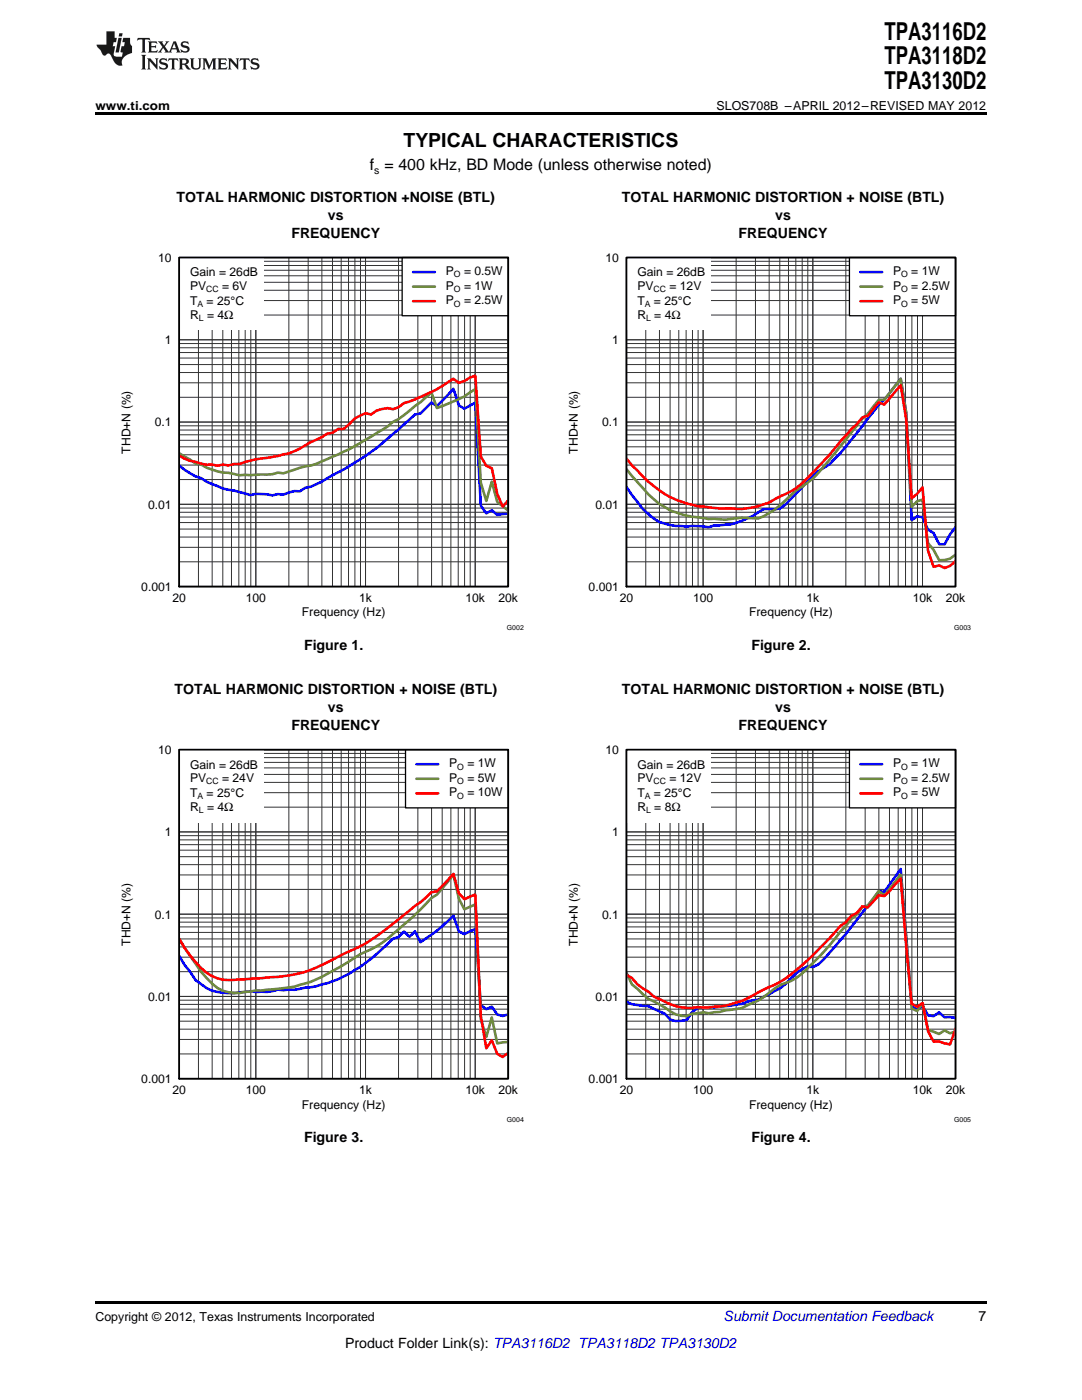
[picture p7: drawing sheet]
<svg xmlns="http://www.w3.org/2000/svg" width="216mm" height="279mm" viewBox="0 0 216 279" stroke-linecap="round" stroke-linejoin="round" font-family="sans-serif">
<g fill="#231f20">
<path d="M27.5 7.6l-.1 .5 .4-.2h.6v.1v2.1l-.2 .4h1l-.3-.4v-2.1l.1-.1h.5l.5 .2-.2-.5zM29.5 8.3l.2 .3v1.5l-.2 .4h1.8l.2-.6a1.04 1.04 0 0 1-1.3 .2v-.7h.6l.3 .2v-.6l-.3 .2h-.6v-.6l.8-.1 .4 .3-.2-.5zM31.5 8.3l.9 1.1-.9 1.1h.8l-.2-.2 .5-.7 .4 .7-.2 .2h1.5l-.1-.2 .1-.4h.9l.1 .4-.2 .2h1l-.3-.3-.7-1.9h-.5l-.9 2-.8-1 .9-1h-.8l.1 .3-.3 .5-.4-.6 .2-.2zM34.7 8.6l.4 1h-.7zM36.3 8.4a.63 .63 0 0 0-.2 .7 .63 .63 0 0 0 .6 .4l.6 .2 .1 .2a.75 .75 0 0 1-.7 .4 .75 .75 0 0 1-.6-.5l.1 .7 .1-.1a1.11 1.11 0 0 0 1.5-.6 1.13 1.13 0 0 0-1.2-.8l-.1-.4a1.04 1.04 0 0 1 1.2 .2l-.2-.5-.1 .1-.5-.2zM28.2 10.9l.2 .4v2.2l-.2 .4h1l-.3-.4v-2.2l.3-.4zM29.3 11.6l.3 .4v1.5l-.3 .4h.8l-.2-.4v-1.3l1.5 1.7v-1.9l.2-.4h-.7l.2 .4v.9l-1.1-1.3zM32 11.8a.62 .62 0 0 0-.2 .7 .62 .62 0 0 0 .6 .4l.6 .1 .1 .3a.76 .76 0 0 1-.7 .3 .76 .76 0 0 1-.6-.4l.1 .7 .1-.1a1.11 1.11 0 0 0 1.5-.6 1.13 1.13 0 0 0-1.2-.8l-.1-.4a1.04 1.04 0 0 1 1.2 .2l-.2-.6-.1 .1-.5-.1zM33.7 11.6l-.2 .6a.61 .61 0 0 1 .8-.3v1.6l-.2 .4h.9l-.2-.4v-1.6a.63 .63 0 0 1 .8 .3l-.2-.6zM35.6 11.6l.3 .4v1.5l-.3 .4h1l-.2-.2v-.8l.5 .2a.76 .76 0 0 0 1.2 .7l-1-1a.58 .58 0 0 0 .6-.5 .58 .58 0 0 0-.5-.6zM36.4 11.9h.1a.45 .45 0 0 1 .5 .1 .45 .45 0 0 1 .1 .5l-.7 .2zM37.9 11.6l.2 .2a2.17 2.17 0 0 0 .3 1.9 .99 .99 0 0 0 1.6-.6v-1.1l.2-.4h-.7l.2 .2a1.92 1.92 0 0 1-.2 1.8 .6 .6 0 0 1-.9-.5v-1.1l.2-.4zM40.4 11.6l.2 .4v1.5l-.2 .4h.7l-.2-.4v-1.4l.8 1.8 .8-1.8v1.4l-.2 .4h.9l-.2-.4v-1.5l.2-.4h-.8l-.6 1.5-.6-1.5zM43.4 11.6l.2 .4v1.5l-.2 .4h1.8l.2-.6a1.04 1.04 0 0 1-1.3 .1v-.6h.5l.4 .2v-.6l-.4 .2h-.5v-.7h.8l.3 .3-.1-.6zM45.5 11.6l.2 .4v1.5l-.2 .4h.7l-.2-.4v-1.3l1.5 1.7v-1.9l.2-.4h-.7l.2 .4v.9l-1.1-1.3zM47.9 11.6l-.1 .6a.61 .61 0 0 1 .8-.3v1.6l-.3 .4h1l-.3-.4 .1-1.6a.63 .63 0 0 1 .7 .3l-.1-.6zM50.2 11.8a.62 .62 0 0 0-.2 .7 .62 .62 0 0 0 .6 .4l.6 .1 .2 .3a.76 .76 0 0 1-.8 .3 .76 .76 0 0 1-.6-.4l.1 .7 .2-.1a1.11 1.11 0 0 0 1.5-.6 1.13 1.13 0 0 0-1.3-.8l-.1-.4a1.04 1.04 0 0 1 1.2 .2l-.1-.6-.2 .1-.5-.1z"/>
<path d="M21.2 6.3v2.6h-1.9l.1 .4 .7 .9a.91 .91 0 0 0 1 .8 .56 .56 0 0 1 .5-.3 .56 .56 0 0 1 .5 .3l.4 .8a1.53 1.53 0 0 0 1.9 1.2 1.54 1.54 0 0 1 1-2.1l.9-.3v-1.4a1.52 1.52 0 0 1-.3-1.6h-1.4l-.2 .8h.5l-.2 .8h-.4l-.2 1v.2l.4 .1-.2 .8a1.93 1.93 0 0 1-1.6-.3l.3-1.8h-.5l.2-.8h.4l.2-.8h-.4v-1.3zM23.6 7.6l-.6 2.9h.7l.6-2.9zM23.8 6.6l-.1 .7h.6l.2-.7z"/>
</g>
<path d="M35.7 51.4h65.7v65.7h-65.7z" fill="none" stroke="#000" stroke-width=".26"/>
<g fill="none" stroke="#333" stroke-width=".2">
<path d="M35.7 51.4h65.7v65.7h-65.7zM35.7 60h65.7M35.7 57.9h65.7M35.7 56.3h65.7M35.7 55h65.7M35.7 53.9h65.7M35.7 53h65.7M35.7 52.1h65.7M39.6 51.4v65.7M42.3 51.4v65.7M44.5 51.4v65.7M46.2 51.4v65.7"/>
<path d="M47.7 51.4v65.7M48.9 51.4v65.7M50 51.4v65.7M51 51.4v65.7M57.6 51.4v65.7M61.5 51.4v65.7M64.2 51.4v65.7M66.3 51.4v65.7M68.1 51.4v65.7M69.5 51.4v65.7M70.8 51.4v65.7M71.9 51.4v65.7"/>
<path d="M72.9 51.4v65.7M79.5 51.4v65.7M83.4 51.4v65.7M86.1 51.4v65.7M88.2 51.4v65.7M90 51.4v65.7M91.4 51.4v65.7M92.7 51.4v65.7M93.8 51.4v65.7M94.8 51.4v65.7M35.7 79.3h65.7M35.7 76.4h65.7"/>
<path d="M35.7 74.3h65.7M35.7 72.8h65.7M35.7 71.5h65.7M35.7 70.4h65.7M35.7 69.4h65.7M35.7 68.6h65.7M35.7 67.8h65.7M35.7 62.9h65.7M35.7 95.7h65.7M35.7 92.8h65.7M35.7 90.8h65.7M35.7 89.2h65.7"/>
<path d="M35.7 87.9h65.7M35.7 86.8h65.7M35.7 85.8h65.7M35.7 85h65.7M35.7 84.2h65.7M35.7 112.1h65.7M35.7 109.2h65.7M35.7 107.2h65.7M35.7 105.6h65.7M35.7 104.3h65.7M35.7 103.2h65.7M35.7 102.2h65.7"/>
<path d="M35.7 101.4h65.7M35.7 100.6h65.7"/>
</g>
<path d="M35.7 92.9a13 13 0 0 0 4.4 2.5l1.1 .7 3.3 1.4 2.2 .4 3.3 .9a9.9 9.9 0 0 1 4.4 .1l1-.3 1.1 .1 2.2-.7 1.1 .1 1.1-.8a15.5 15.5 0 0 0 5.5-2.5 55.2 55.2 0 0 0 14.2-10.1l2.2-2 1.1-.2 2.2-2.2 1.1 .7 3.3-3.4 1.1 3.3 1.1 .7 2.1-1.2 1.1 20.5 1.1 1.5 1.1-.6 1.1 1 2.2-.3" fill="none" stroke="#00f" stroke-width=".52"/>
<path d="M35.7 90.4l3.3 2.1 1.1 .2a11.8 11.8 0 0 0 5.5 1.7l2.2 .5 3.3-.2a13.3 13.3 0 0 0 4.3-.4l1.1 .2 3.3-1.1a19.2 19.2 0 0 0 6.6-2.3 72.6 72.6 0 0 0 10.9-6l1.1-.9a18.9 18.9 0 0 0 4.4-3.2l1.1-.7 2.2-2 1.1 3.1 2.2-.8a22.7 22.7 0 0 0 5.4-2.9l1.1 18.6 1.1 3.7 1.1-3.9 1.1 4.1 2.2 1.7" fill="none" stroke="#6e8b3d" stroke-width=".52"/>
<path d="M35.7 90.9l2.2 1.1 3.3 .8 1.1-.1 1.1 .2 1.1-.2 1.1 .2 1.1-.3h1.1l3.3-.9 4.3-.7 1.1-.3a13.5 13.5 0 0 0 5.5-2.5l2.2-.9 1.1-.8 1.1-.1 1.1-.8h1.1l2.2-2.1 1.1-.6 1.1-.4 1.1 .2a4.9 4.9 0 0 1 4.3-1l1.1-.4 1.1-.9a38.4 38.4 0 0 0 9.9-4.8l1.1 .8 3.2-1.4 1.1 16.1 1.1 1.9 1.1 .4 1.1 5.1 1.1 2.6 1.1-1.2" fill="none" stroke="#f00" stroke-width=".52"/>
<path d="M80.2 51.4h21.2v11.6h-21.2z" fill="#fff"/>
<path d="M80.2 51.4h21.2v11.6h-21.2z" fill="none" stroke="#000" stroke-width=".26"/>
<path d="M82.4 54.3h4.4" fill="none" stroke="#00f" stroke-width=".52"/>
<path d="M82.4 57.2h4.4" fill="none" stroke="#6e8b3d" stroke-width=".52"/>
<path d="M82.4 60.1h4.4" fill="none" stroke="#f00" stroke-width=".52"/>
<path d="M35.7 51.4h16.8v14.5h-16.8z" fill="#fff"/>
<path d="M35.7 51.4h65.7v65.7h-65.7z" fill="none" stroke="#000" stroke-width=".35"/>
<path d="M125 51.4h65.7v65.7h-65.7z" fill="none" stroke="#000" stroke-width=".26"/>
<g fill="none" stroke="#333" stroke-width=".2">
<path d="M125 51.4h65.7v65.7h-65.7zM125 60h65.7M125 57.9h65.7M125 56.3h65.7M125 55h65.7M125 53.9h65.7M125 53h65.7M125 52.1h65.7M128.9 51.4v65.7M131.6 51.4v65.7M133.7 51.4v65.7M135.4 51.4v65.7"/>
<path d="M136.9 51.4v65.7M138.2 51.4v65.7M139.3 51.4v65.7M140.3 51.4v65.7M146.9 51.4v65.7M150.7 51.4v65.7M153.5 51.4v65.7M155.6 51.4v65.7M157.3 51.4v65.7M158.8 51.4v65.7M160.1 51.4v65.7M161.2 51.4v65.7"/>
<path d="M162.2 51.4v65.7M168.8 51.4v65.7M172.6 51.4v65.7M175.4 51.4v65.7M177.5 51.4v65.7M179.2 51.4v65.7M180.7 51.4v65.7M182 51.4v65.7M183.1 51.4v65.7M184.1 51.4v65.7M125 79.3h65.7M125 76.4h65.7"/>
<path d="M125 74.3h65.7M125 72.8h65.7M125 71.5h65.7M125 70.4h65.7M125 69.4h65.7M125 68.6h65.7M125 67.8h65.7M125 62.9h65.7M125 95.7h65.7M125 92.8h65.7M125 90.8h65.7M125 89.2h65.7"/>
<path d="M125 87.9h65.7M125 86.8h65.7M125 85.8h65.7M125 85h65.7M125 84.2h65.7M125 112.1h65.7M125 109.2h65.7M125 107.2h65.7M125 105.6h65.7M125 104.3h65.7M125 103.2h65.7M125 102.2h65.7"/>
<path d="M125 101.4h65.7M125 100.6h65.7"/>
</g>
<path d="M125 97.2l2.2 3a9.9 9.9 0 0 0 7.7 4.8l2.1 .1 1.1-.2 3.3 .3 1.1-.3a14.2 14.2 0 0 0 8.8-2.6l1.1-.7 2.2 .1 1.1-.2 1-.8 3.3-3.4a15.4 15.4 0 0 1 5.5-4.6l1.1-1.2a147 147 0 0 0 8.7-10.7l1.1-1 3.3-4.2 1.1 6.8 1.1 21.4 1.1-.7 1.1 .1 1.1 2.5 1.1 .7 1.1 2.2h1.1l1.1-1.9 1.1-1.5" fill="none" stroke="#00f" stroke-width=".52"/>
<path d="M125 93.6l2.2 2.6a20.9 20.9 0 0 0 6.6 5.7 34.9 34.9 0 0 0 10.9 1.8l1.1-.1a17.9 17.9 0 0 1 5.5-.1 17.1 17.1 0 0 0 6.5-4.7l1.1-1a18.9 18.9 0 0 0 5.5-4.7l7.7-9.6 1.1-.9 2.1-2.8h1.1l3.3-4.2 1.1 6.9 1.1 18.7 1.1-1.2 1.1-.3 1.1 8.7 1.1 1.3 1.1 2.1h1.1l1.1-.3 1.1-.8" fill="none" stroke="#6e8b3d" stroke-width=".52"/>
<path d="M125 91.5l2.2 2.4a20.1 20.1 0 0 0 12 7.1l4.4 .5 2.2-.1a14.9 14.9 0 0 0 9.9-2.3 14.4 14.4 0 0 0 6.5-4.8l9.9-11 1.1-.3 2.1-2.7 1.1 .4 3.3-3.8 1.1 6.8 1.1 15.8 1.1-.9 1.1-1.3 1.1 12.5 1.1 3.3 1.1-.3 1.1 .6 1.1-.4 1.1-1" fill="none" stroke="#f00" stroke-width=".52"/>
<path d="M169.5 51.4h21.2v11.6h-21.2z" fill="#fff"/>
<path d="M169.5 51.4h21.2v11.6h-21.2z" fill="none" stroke="#000" stroke-width=".26"/>
<path d="M171.7 54.3h4.3" fill="none" stroke="#00f" stroke-width=".52"/>
<path d="M171.7 57.2h4.3" fill="none" stroke="#6e8b3d" stroke-width=".52"/>
<path d="M171.7 60.1h4.3" fill="none" stroke="#f00" stroke-width=".52"/>
<path d="M125 51.4h16.8v14.5h-16.8z" fill="#fff"/>
<path d="M125 51.4h65.7v65.7h-65.7z" fill="none" stroke="#000" stroke-width=".35"/>
<path d="M35.7 149.6h65.7v65.7h-65.7z" fill="none" stroke="#000" stroke-width=".26"/>
<g fill="none" stroke="#333" stroke-width=".2">
<path d="M35.7 149.6h65.7v65.7h-65.7zM35.7 158.2h65.7M35.7 156.1h65.7M35.7 154.6h65.7M35.7 153.3h65.7M35.7 152.2h65.7M35.7 151.2h65.7M35.7 150.4h65.7M39.6 149.6v65.7M42.3 149.6v65.7M44.5 149.6v65.7M46.2 149.6v65.7"/>
<path d="M47.7 149.6v65.7M48.9 149.6v65.7M50 149.6v65.7M51 149.6v65.7M57.6 149.6v65.7M61.5 149.6v65.7M64.2 149.6v65.7M66.3 149.6v65.7M68.1 149.6v65.7M69.5 149.6v65.7M70.8 149.6v65.7M71.9 149.6v65.7"/>
<path d="M72.9 149.6v65.7M79.5 149.6v65.7M83.4 149.6v65.7M86.1 149.6v65.7M88.2 149.6v65.7M90 149.6v65.7M91.4 149.6v65.7M92.7 149.6v65.7M93.8 149.6v65.7M94.8 149.6v65.7M35.7 177.5h65.7M35.7 174.6h65.7"/>
<path d="M35.7 172.6h65.7M35.7 171h65.7M35.7 169.7h65.7M35.7 168.6h65.7M35.7 167.6h65.7M35.7 166.8h65.7M35.7 166h65.7M35.7 161.1h65.7M35.7 199.6h65.7M35.7 198.9h65.7M35.7 193.9h65.7M35.7 191h65.7"/>
<path d="M35.7 189h65.7M35.7 187.4h65.7M35.7 186.1h65.7M35.7 185h65.7M35.7 184h65.7M35.7 183.2h65.7M35.7 182.4h65.7M35.7 210.3h65.7M35.7 207.4h65.7M35.7 205.4h65.7M35.7 203.8h65.7M35.7 202.5h65.7"/>
<path d="M35.7 201.4h65.7M35.7 200.4h65.7"/>
</g>
<path d="M35.7 190.7l1.1 1.9 1.1 1.3 1.1 1.7a9.9 9.9 0 0 0 8.8 2.4l2.2-.2 1.1 .2h2.2l2.1-.5a26.8 26.8 0 0 0 8.8-1 25.8 25.8 0 0 0 12-7.1l2.2-2.1 1.1-.3 1.1-1.1 1.1 1.1 1.1-1.1 1.1 2.1 3.3-2.3 3.3-2.9 1.1 3.1 1.1 .5 2.1-1 1.1 15.2 1.1 .8 1.1-.5 1.1 1.6 1.1 .3 1.1-.4" fill="none" stroke="#00f" stroke-width=".52"/>
<path d="M35.7 187.3l2.2 3.5a23.5 23.5 0 0 0 5.5 6.4 7.3 7.3 0 0 0 5.5 .7l4.4-.4a27.3 27.3 0 0 0 9.8-2 66.8 66.8 0 0 0 8.8-5.1l1.1-.5a20.4 20.4 0 0 0 6.5-4.4l3.3-2.9 3.3-3.4 1.1-.7 3.3-3.9 1.1 4.7 1.1 2.2 2.1-1 1.1 22.9 1.1 3.5 1.1-3.8 1.1 5.1 2.2-.2" fill="none" stroke="#6e8b3d" stroke-width=".52"/>
<path d="M35.7 187.4a20 20 0 0 0 6.6 7.4 8.4 8.4 0 0 0 5.5 .7l3.3-.2a37.8 37.8 0 0 0 10.9-1.8l6.6-3.1a38.5 38.5 0 0 0 10.9-6.9l3.3-2.7 1.1-.7 2.2-2 1.1-.2 3.3-3.5 1.1 3.9 1.1 1.2 2.1-1 1.1 24.3 1.1 6.4 1.1-1.6 1.1 2.7 1.1 .6 1.1-.8" fill="none" stroke="#f00" stroke-width=".52"/>
<path d="M80.9 149.6h20.5v11.6h-20.5z" fill="#fff"/>
<path d="M80.9 149.6h20.5v11.6h-20.5z" fill="none" stroke="#000" stroke-width=".26"/>
<path d="M83.1 152.5h4.4" fill="none" stroke="#00f" stroke-width=".52"/>
<path d="M83.1 155.4h4.4" fill="none" stroke="#6e8b3d" stroke-width=".52"/>
<path d="M83.1 158.3h4.4" fill="none" stroke="#f00" stroke-width=".52"/>
<path d="M35.7 149.6h16.8v14.5h-16.8z" fill="#fff"/>
<path d="M35.7 149.6h65.7v65.7h-65.7z" fill="none" stroke="#000" stroke-width=".35"/>
<path d="M125 149.6h65.7v65.7h-65.7z" fill="none" stroke="#000" stroke-width=".26"/>
<g fill="none" stroke="#333" stroke-width=".2">
<path d="M125 149.6h65.7v65.7h-65.7zM125 158.2h65.7M125 156.1h65.7M125 154.6h65.7M125 153.3h65.7M125 152.2h65.7M125 151.2h65.7M125 150.4h65.7M128.9 149.6v65.7M131.6 149.6v65.7M133.7 149.6v65.7M135.4 149.6v65.7"/>
<path d="M136.9 149.6v65.7M138.2 149.6v65.7M139.3 149.6v65.7M140.3 149.6v65.7M146.9 149.6v65.7M150.7 149.6v65.7M153.5 149.6v65.7M155.6 149.6v65.7M157.3 149.6v65.7M158.8 149.6v65.7M160.1 149.6v65.7M161.2 149.6v65.7"/>
<path d="M162.2 149.6v65.7M168.8 149.6v65.7M172.6 149.6v65.7M175.4 149.6v65.7M177.5 149.6v65.7M179.2 149.6v65.7M180.7 149.6v65.7M182 149.6v65.7M183.1 149.6v65.7M184.1 149.6v65.7M125 177.5h65.7M125 174.6h65.7"/>
<path d="M125 172.6h65.7M125 171h65.7M125 169.7h65.7M125 168.6h65.7M125 167.6h65.7M125 166.8h65.7M125 166h65.7M125 161.1h65.7M125 199.6h65.7M125 198.9h65.7M125 193.9h65.7M125 191h65.7"/>
<path d="M125 189h65.7M125 187.4h65.7M125 186.1h65.7M125 185h65.7M125 184h65.7M125 183.2h65.7M125 182.4h65.7M125 210.3h65.7M125 207.4h65.7M125 205.4h65.7M125 203.8h65.7M125 202.5h65.7"/>
<path d="M125 201.4h65.7M125 200.4h65.7"/>
</g>
<path d="M125 199.9a12.9 12.9 0 0 0 4.4 .9l3.3 1.5 1.1 1.2 1.1 .3 2.1-.2 1.1-1.6 1.1-.8h1.1l1.1-.2h1.1l3.3-.3 2.2-.3 2.2-.8 1.1-.1 4.3-2.3 1.1-.8a11.3 11.3 0 0 1 4.4-3.5l1.1 .1 1.1-.5a131.5 131.5 0 0 0 9.9-11.7l2.1-2.9 1.1 .1 3.3-4.6 2.2 27.2 1.1 1 1.1-.8 1.1 1.8 1.1 .2 1.1-.8 1.1 1h1.1l1.1 .2" fill="none" stroke="#00f" stroke-width=".52"/>
<path d="M125 194.1l1.1 2.4 3.3 2.9 3.3 1.7a5.8 5.8 0 0 0 4.3 1.7l1.1-.5 2.2-.3 1.1 .2 6.6-1 1.1-.6a14.9 14.9 0 0 0 5.5-3.3l1-.7a11 11 0 0 0 5.5-3.3l3.3-3.4 5.5-6.5 1.1-.9 1.1-1.4 1.1-.4 2.1-2.9 1.1 .9 3.3-4.2 2.2 26.8 1.1 .5 1.1-1.6 1.1 5.4 2.2 .8 1.1-.8 1.1 .6 1.1-.3" fill="none" stroke="#6e8b3d" stroke-width=".52"/>
<path d="M125 194.5l1.1 .7 1.1 1.2 2.2 1.5 1.1 1 1.1 .5a11 11 0 0 0 7.6 1.6 19.8 19.8 0 0 0 9.9-1.7l4.4-2.3a20 20 0 0 0 6.5-4.4l5.5-5.3 2.2-2.5 1.1-.7 1.1-1.3 1.1-.6 1.1-1.3 1.1 .2 2.1-2.5 1.1 .2 1.1-1 2.2-2.5 2.2 25 1.1 .6 1.1-.7 1.1 5.6 1.1 2.1 1.1-.1 2.2 .6 1.1-3.1" fill="none" stroke="#f00" stroke-width=".52"/>
<path d="M169.5 149.6h21.2v11.6h-21.2z" fill="#fff"/>
<path d="M169.5 149.6h21.2v11.6h-21.2z" fill="none" stroke="#000" stroke-width=".26"/>
<path d="M171.7 152.5h4.3" fill="none" stroke="#00f" stroke-width=".52"/>
<path d="M171.7 155.4h4.3" fill="none" stroke="#6e8b3d" stroke-width=".52"/>
<path d="M171.7 158.3h4.3" fill="none" stroke="#f00" stroke-width=".52"/>
<path d="M125 149.6h16.8v14.5h-16.8z" fill="#fff"/>
<path d="M125 149.6h65.7v65.7h-65.7z" fill="none" stroke="#000" stroke-width=".35"/>
<path d="M19 259.7h177.8v.5h-177.8z" fill="#000"/>
<g fill="#fff">
<path d="M156.1 229.7h.4v.7h-.4z"/>
<path d="M66.9 229.7h.3v.7h-.3z"/>
<path d="M156.1 131.5h.4v.7h-.4z"/>
<path d="M66.9 131.5h.3v.7h-.3z"/>
</g>
<path d="M19 22.5h177.8v.5h-177.8z" fill="#000"/>
<g font-size="4.9">
<text x="176.5" y="7.9">TPA3116D2</text>
<text x="176.5" y="12.8">TPA3118D2</text>
<text x="176.5" y="17.8">TPA3130D2</text>
</g>
<text font-size="3.9" x="80.5" y="29.3">TYPICAL CHARACTERISTICS</text>
<text font-size="3.2" x="73.8" y="34">f = 400 kHz, BD Mode (unless otherwise noted)</text>
<g font-size="2.8">
<text x="35.2" y="40.4">TOTAL HARMONIC DISTORTION +NOISE (BTL)</text>
<text x="124.1" y="40.4">TOTAL HARMONIC DISTORTION + NOISE (BTL)</text>
<text x="58.1" y="47.6">FREQUENCY</text>
<text x="65.4" y="44">vs</text>
<text x="147.4" y="47.6">FREQUENCY</text>
<text x="154.7" y="44">vs</text>
<text x="60.7" y="129.8">Figure 1.</text>
<text x="149.9" y="129.8">Figure 2.</text>
<text x="34.8" y="138.6">TOTAL HARMONIC DISTORTION + NOISE (BTL)</text>
<text x="65.4" y="142.2">vs</text>
<text x="124.1" y="138.6">TOTAL HARMONIC DISTORTION + NOISE (BTL)</text>
<text x="154.7" y="142.2">vs</text>
<text x="58.1" y="145.8">FREQUENCY</text>
<text x="147.4" y="145.8">FREQUENCY</text>
<text x="60.7" y="228">Figure 3.</text>
<text x="149.9" y="228">Figure 4.</text>
<text x="195.3" y="263.6">7</text>
<text x="68.9" y="269">Product Folder Link(s): TPA3116D2 TPA3118D2 TPA3130D2</text>
</g>
<text font-size="2.8" fill="#0000c8" x="144.4" y="263.6">Submit Documentation Feedback</text>
<g font-size="2.5">
<text x="19" y="21.9">www.ti.com</text>
<text x="143" y="21.9">SLOS708B –APRIL 2012–REVISED MAY 2012</text>
<text x="19" y="263.6">Copyright © 2012, Texas Instruments Incorporated</text>
</g>
<g font-size="2.4">
<text x="31.6" y="52.3">10</text>
<text x="120.8" y="52.3">10</text>
<text x="37.9" y="55.2">Gain = 26dB</text>
<text x="37.9" y="57.8">PV</text>
<text x="44.3" y="57.8">= 6V</text>
<text x="89" y="54.9">P</text>
<text x="89" y="57.8">P</text>
<text x="92.6" y="54.9">= 0.5W</text>
<text x="92.6" y="57.8">= 1W</text>
<text x="127.2" y="55.2">Gain = 26dB</text>
<text x="127.2" y="57.8">PV</text>
<text x="133.6" y="57.8">= 12V</text>
<text x="178.2" y="57.8">P</text>
<text x="178.2" y="54.9">P</text>
<text x="181.8" y="54.9">= 1W</text>
<text x="181.8" y="57.8">= 2.5W</text>
<text x="37.9" y="63.7">R</text>
<text x="37.9" y="60.8">T</text>
<text x="41.2" y="60.8">= 25°C</text>
<text x="41.3" y="63.7">= 4</text>
<text x="44.7" y="63.7">Ω</text>
<text x="89" y="60.7">P</text>
<text x="92.6" y="60.7">= 2.5W</text>
<text x="127.2" y="63.7">R</text>
<text x="127.2" y="60.8">T</text>
<text x="130.5" y="60.8">= 25°C</text>
<text x="130.6" y="63.7">= 4</text>
<text x="134" y="63.7">Ω</text>
<text x="178.2" y="60.7">P</text>
<text x="181.8" y="60.7">= 5W</text>
<text x="32.9" y="68.7">1</text>
<text x="122.2" y="68.7">1</text>
<text x="30.9" y="85.1">0.1</text>
<text x="120.1" y="85.1">0.1</text>
<text x="26" y="90.5" transform="rotate(-90 26 90.5)">THD+N (%)</text>
<text x="115.3" y="90.5" transform="rotate(-90 115.3 90.5)">THD+N (%)</text>
<text x="29.5" y="101.5">0.01</text>
<text x="118.8" y="101.5">0.01</text>
<text x="28.2" y="117.9">0.001</text>
<text x="117.5" y="117.9">0.001</text>
<text x="34.4" y="120">20</text>
<text x="49" y="120">100</text>
<text x="60.2" y="123">Frequency (Hz)</text>
<text x="71.7" y="120">1k</text>
<text x="92.9" y="120">10k</text>
<text x="99.5" y="120">20k</text>
<text x="123.7" y="120">20</text>
<text x="138.3" y="120">100</text>
<text x="149.5" y="123">Frequency (Hz)</text>
<text x="160.9" y="120">1k</text>
<text x="182.1" y="120">10k</text>
<text x="188.7" y="120">20k</text>
<text x="31.6" y="150.5">10</text>
<text x="37.9" y="153.4">Gain = 26dB</text>
<text x="89.6" y="153.1">P</text>
<text x="93.3" y="153.1">= 1W</text>
<text x="120.8" y="150.5">10</text>
<text x="127.2" y="153.4">Gain = 26dB</text>
<text x="178.2" y="153.1">P</text>
<text x="181.8" y="153.1">= 1W</text>
<text x="37.9" y="161.9">R</text>
<text x="37.9" y="156">PV</text>
<text x="37.9" y="159">T</text>
<text x="41.2" y="159">= 25°C</text>
<text x="41.3" y="161.9">= 4</text>
<text x="44.3" y="156">= 24V</text>
<text x="44.7" y="161.9">Ω</text>
<text x="89.6" y="156">P</text>
<text x="89.6" y="159">P</text>
<text x="93.3" y="156">= 5W</text>
<text x="93.3" y="159">= 10W</text>
<text x="127.2" y="161.9">R</text>
<text x="127.2" y="156">PV</text>
<text x="127.2" y="159">T</text>
<text x="130.5" y="159">= 25°C</text>
<text x="130.6" y="161.9">= 8</text>
<text x="133.6" y="156">= 12V</text>
<text x="134" y="161.9">Ω</text>
<text x="178.2" y="156">P</text>
<text x="178.2" y="159">P</text>
<text x="181.8" y="156">= 2.5W</text>
<text x="181.8" y="159">= 5W</text>
<text x="32.9" y="166.9">1</text>
<text x="122.2" y="166.9">1</text>
<text x="30.9" y="183.3">0.1</text>
<text x="120.1" y="183.3">0.1</text>
<text x="26" y="188.7" transform="rotate(-90 26 188.7)">THD+N (%)</text>
<text x="115.3" y="188.7" transform="rotate(-90 115.3 188.7)">THD+N (%)</text>
<text x="29.5" y="199.7">0.01</text>
<text x="118.8" y="199.7">0.01</text>
<text x="28.2" y="216.1">0.001</text>
<text x="34.4" y="218.3">20</text>
<text x="49" y="218.3">100</text>
<text x="60.2" y="221.2">Frequency (Hz)</text>
<text x="71.7" y="218.3">1k</text>
<text x="92.9" y="218.3">10k</text>
<text x="99.5" y="218.3">20k</text>
<text x="117.5" y="216.1">0.001</text>
<text x="123.7" y="218.3">20</text>
<text x="138.3" y="218.3">100</text>
<text x="149.5" y="221.2">Frequency (Hz)</text>
<text x="160.9" y="218.3">1k</text>
<text x="182.1" y="218.3">10k</text>
<text x="188.7" y="218.3">20k</text>
</g>
<text font-size="2.1" x="74.7" y="34.6">s</text>
<g font-size="1.7">
<text x="41.2" y="58.3">CC</text>
<text x="90.6" y="55.4">O</text>
<text x="90.6" y="58.3">O</text>
<text x="130.4" y="58.3">CC</text>
<text x="179.8" y="55.4">O</text>
<text x="179.8" y="58.3">O</text>
<text x="39.4" y="61.2">A</text>
<text x="39.7" y="64.1">L</text>
<text x="90.6" y="61.2">O</text>
<text x="128.7" y="61.2">A</text>
<text x="128.9" y="64.1">L</text>
<text x="179.8" y="61.2">O</text>
<text x="91.2" y="153.6">O</text>
<text x="179.8" y="153.6">O</text>
<text x="39.4" y="159.4">A</text>
<text x="41.2" y="156.5">CC</text>
<text x="91.2" y="159.4">O</text>
<text x="91.2" y="156.5">O</text>
<text x="128.7" y="159.4">A</text>
<text x="130.4" y="156.5">CC</text>
<text x="179.8" y="159.4">O</text>
<text x="179.8" y="156.5">O</text>
<text x="39.7" y="162.3">L</text>
<text x="128.9" y="162.3">L</text>
</g>
<g font-size="1.4">
<text x="101.2" y="125.7">G002</text>
<text x="190.4" y="125.7">G003</text>
<text x="101.2" y="223.9">G004</text>
<text x="190.4" y="223.9">G005</text>
</g>
</svg>
